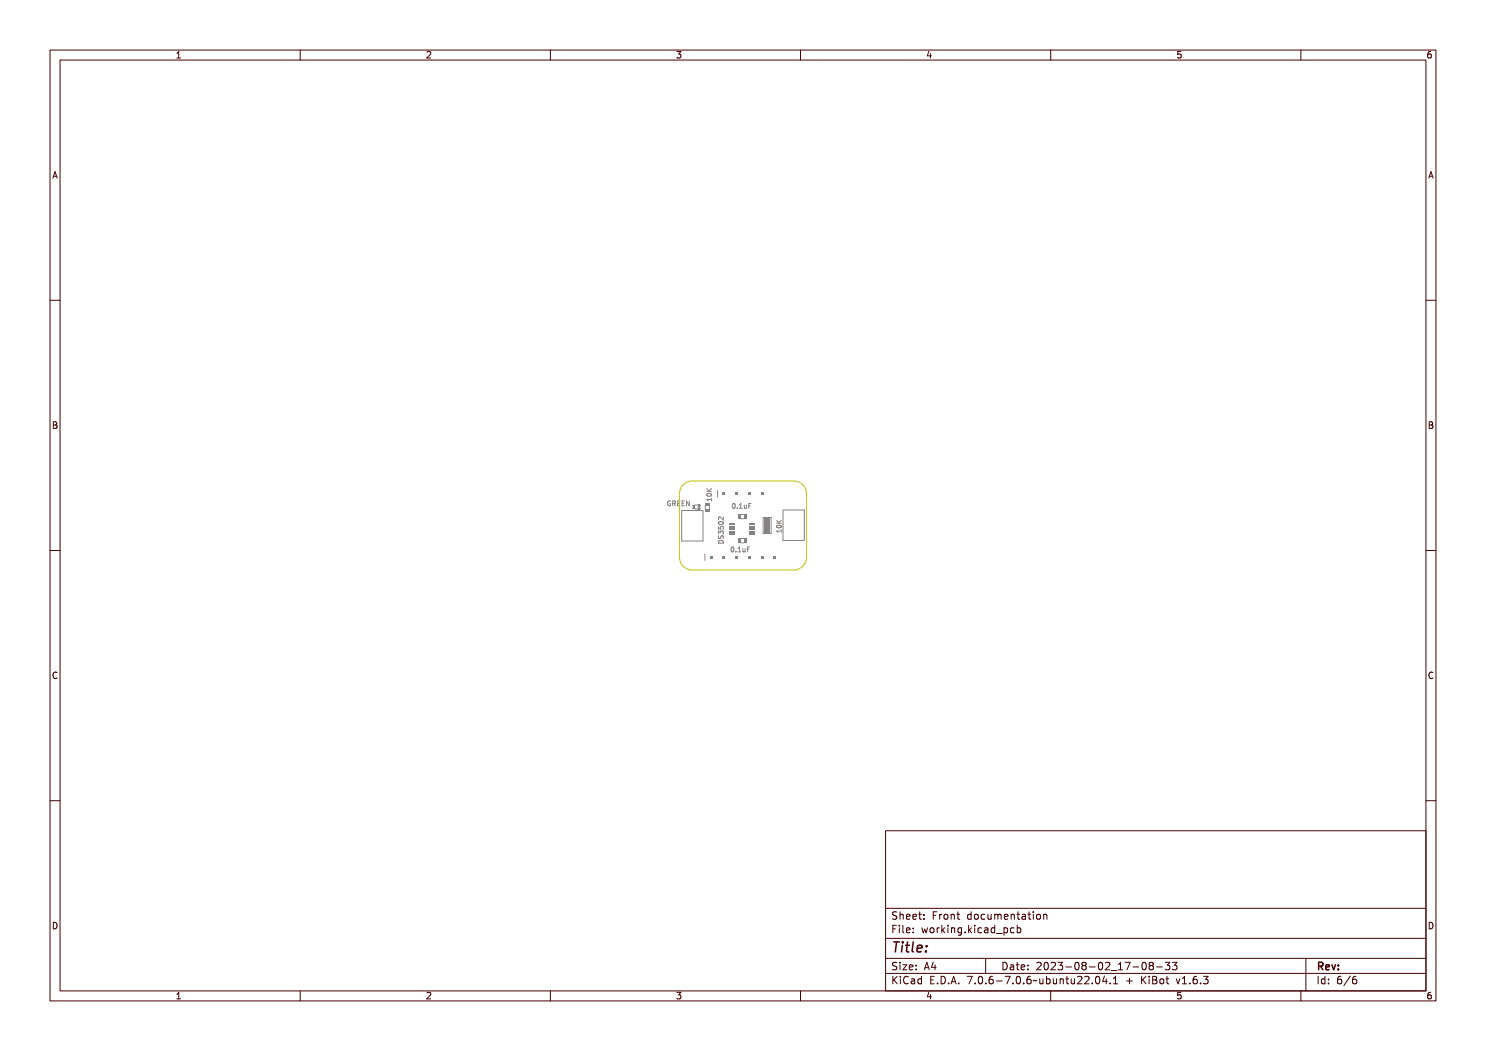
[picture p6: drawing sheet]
<svg xmlns="http://www.w3.org/2000/svg" width="297mm" height="210mm" viewBox="0 0 297 210" stroke-linecap="round" stroke-linejoin="round" font-family="sans-serif">
<g fill="none" stroke="#848484" stroke-width=".2">
<path d="M141.3 99.8h.8l.2-.2v.5l-.2-.2h-.7l.1 .3h-.1zM141.3 98l.4 .3 .6-.3v.1l-.5 .3 .5 .1v.1h-1v-.1h.4zM141.4 98.9l.6-.1 .2 .2a.46 .46 0 0 1-.4 .4 .46 .46 0 0 1-.5-.4zM141.4 99a.43 .43 0 0 1 .8 .2 .43 .43 0 0 1-.8-.2zM133.8 100.1a.53 .53 0 0 0-.4 .5 .53 .53 0 0 0 .4 .5M134.3 100.3l.3-.2 .2 .2a.34 .34 0 0 0-.5 .3 .34 .34 0 0 0 .4 .4l-.2-.4h.3v.4a.47 .47 0 0 1-.6-.1 .47 .47 0 0 1 .1-.6zM135 100.2h.2a.26 .26 0 0 1 .4 .1 .26 .26 0 0 1-.2 .4l.3 .4-.5-.4h-.1v.4h-.1zM135.1 100.3h.1a.17 .17 0 0 1 .2 .1 .17 .17 0 0 1-.2 .2h-.1zM135.8 100.2h.6v.1h-.5v.2h.4v.2h-.4v.3h.5v.1h-.6zM136.6 100.2h.5v.1h-.4v.2h.4v.2h-.4v.3h.5v.1h-.6zM137.3 100.2h.2l.3 .7v-.7h.1v.9h-.1l-.3-.8v.8h-.2zM140.9 110.7v1.3"/>
<path d="M143.6 108.2v.3h1l-.1-.3M143.7 104.8h.1v.4h.2a.32 .32 0 0 1 .2-.4 .32 .32 0 0 1 .4 .1 .32 .32 0 0 1-.1 .5 .25 .25 0 0 0 0-.4 .25 .25 0 0 0-.3 0 .25 .25 0 0 0-.1 .3h-.4zM143.7 106.4h.1v.1a.18 .18 0 0 0 0 .3 .18 .18 0 0 0 .3-.2 .3 .3 0 0 1 .5-.2 .3 .3 0 0 1-.2 .5h.1a.23 .23 0 0 0 0-.4 .23 .23 0 0 0-.3 0 .23 .23 0 0 0-.1 .3 .31 .31 0 0 1-.4 0 .31 .31 0 0 1 0-.4zM143.7 105.7l.3-.1 .1 .1a.3 .3 0 0 1 .5 0 .3 .3 0 0 1-.1 .5v-.1a.22 .22 0 0 0 0-.3 .22 .22 0 0 0-.2-.1 .22 .22 0 0 0-.1 .3l-.2-.1a.2 .2 0 0 0-.3-.1 .2 .2 0 0 0 .1 .3l-.2-.1zM143.7 103.3l.3-.1 .5 .4v-.4h.1v.6l-.6-.4a.23 .23 0 0 0-.3 .1 .23 .23 0 0 0 .1 .3l-.1-.1zM143.8 104h.5l.3 .1a.46 .46 0 0 1-.5 .5 .46 .46 0 0 1-.4-.5zM143.8 104.2a.43 .43 0 0 1 .7 .2 .43 .43 0 0 1-.7-.2zM143.8 107.2l.3-.1a.44 .44 0 0 1 .5 .6h-.9zM143.8 107.3h.5l.2 .3h-.7zM146.1 109.5l.1-.1a.46 .46 0 0 1 .4 .4 .46 .46 0 0 1-.4 .5l-.2-.2zM146.2 109.5a.39 .39 0 0 1 .3 .3 .39 .39 0 0 1-.3 .4zM146.5 100.8l.1-.1a.46 .46 0 0 1 .5 .4 .46 .46 0 0 1-.5 .5l-.1-.2z"/>
<path d="M146.7 100.8a.39 .39 0 0 1 .2 .3 .39 .39 0 0 1-.2 .4zM147 110.1h.2v.2h-.2zM147.5 101.4h.1v.2h-.1zM147.6 109.4h.4v.8l.2 .1h-.6l.2-.1v-.7h-.2zM148.1 100.7h.3v.8l.2 .1h-.5l.2-.1v-.7h-.2zM148.4 109.6h.1v.5l.1 .1 .2-.1v-.5h.1v.7l-.1-.1a.23 .23 0 0 1-.3 .1 .23 .23 0 0 1-.1-.3zM148.8 100.9h.2v.5l.1 .1 .1-.1 .1-.5h.1v.7l-.1-.1a.23 .23 0 0 1-.3 .1 .23 .23 0 0 1-.2-.3zM149.2 109.4h.5v.1h-.4v.3h.4v.1h-.4v.4h-.1zM149.6 100.7h.6v.1h-.4v.3h.4v.1h-.4v.4h-.2zM155.2 104.5h1M155.2 104l.6 .5M155.3 106.1h.8l.1-.2v.5l-.1-.2h-.7v.3h-.1z"/>
<path d="M155.3 104.4l.4 .3 .5-.4v.2l-.5 .3 .5 .1v.1h-.9v-.1h.4zM155.3 105.3a.48 .48 0 0 1 .5-.2 .48 .48 0 0 1 .4 .5 .48 .48 0 0 1-.6 .2 .48 .48 0 0 1-.3-.5zM155.3 105a.45 .45 0 0 1 .5-.1 .45 .45 0 0 1 .3 .4 .46 .46 0 0 1-.5 .2 .46 .46 0 0 1-.3-.4zM155.4 105.4a.41 .41 0 0 1 .7 .1 .41 .41 0 0 1-.7-.1zM156.2 105.8v.6M156.2 106.1h-1l.3 .3M156.2 104l-.6 .4"/>
<circle cx="141.8" cy="99.1" r=".09"/>
<circle cx="144.1" cy="104.3" r=".09"/>
<circle cx="146.3" cy="109.8" r=".09"/>
<circle cx="146.7" cy="101.1" r=".09"/>
<circle cx="155.7" cy="105.5" r=".08"/>
</g>
<g fill="#848484">
<path d="M141.9 111.1h.5v.5h-.5z" fill-rule="evenodd"/>
<path d="M144.4 111.1h.5v.5h-.5z" fill-rule="evenodd"/>
<path d="M147 111.1h.5v.5h-.5z" fill-rule="evenodd"/>
<path d="M149.5 111.1h.5v.5h-.5z" fill-rule="evenodd"/>
<path d="M152.1 111.1h.5v.5h-.5z" fill-rule="evenodd"/>
<path d="M154.6 111.1h.5v.5h-.5z" fill-rule="evenodd"/>
</g>
<path d="M148 107.6h.7M148 108.5h.7" fill="none" stroke="#848484" stroke-width=".2"/>
<g fill="#848484">
<path d="M147.5 107.6h.5v.9h-.5z" fill-rule="evenodd"/>
<path d="M148.7 107.6h.5v.9h-.5z" fill-rule="evenodd"/>
</g>
<path d="M148 103.7h.7M148 102.8h.7M156.5 101.9h4.2v6.1h-4.2z" fill="none" stroke="#848484" stroke-width=".2"/>
<g fill="#848484">
<path d="M148.7 102.8h.5v.9h-.5z" fill-rule="evenodd"/>
<path d="M147.5 102.8h.5v.9h-.5z" fill-rule="evenodd"/>
</g>
<path d="M143.4 98v1.3" fill="none" stroke="#848484" stroke-width=".2"/>
<g fill="#848484">
<path d="M144.4 98.4h.5v.5h-.5z" fill-rule="evenodd"/>
<path d="M147 98.4h.5v.5h-.5z" fill-rule="evenodd"/>
<path d="M149.5 98.4h.5v.5h-.5z" fill-rule="evenodd"/>
<path d="M152.1 98.4h.5v.5h-.5z" fill-rule="evenodd"/>
</g>
<path d="M141 101.1v.7M141.8 101.1v.7" fill="none" stroke="#848484" stroke-width=".2"/>
<g fill="#848484">
<path d="M140.9 100.6h1v.5h-1z" fill-rule="evenodd"/>
<path d="M140.9 101.8h1v.5h-1z" fill-rule="evenodd"/>
</g>
<path d="M136.3 102h4.2v6.1h-4.2zM152.5 103.4h1.6v3.2h-1.6z" fill="none" stroke="#848484" stroke-width=".2"/>
<g fill="#848484">
<path d="M152.8 103.5h1v3.1h-1z" fill-rule="evenodd"/>
<path d="M149.9 106.6h1v.3h-1z" fill-rule="evenodd"/>
<path d="M145.9 106.6h1v.3h-1z" fill-rule="evenodd"/>
<path d="M149.9 106.1h1v.3h-1z" fill-rule="evenodd"/>
<path d="M145.9 106.1h1v.3h-1z" fill-rule="evenodd"/>
<path d="M149.9 105.6h1v.3h-1z" fill-rule="evenodd"/>
<path d="M145.9 105.6h1v.3h-1z" fill-rule="evenodd"/>
<path d="M149.9 105.1h1v.3h-1z" fill-rule="evenodd"/>
<path d="M145.9 105.1h1v.3h-1z" fill-rule="evenodd"/>
<path d="M149.9 104.6h1v.3h-1z" fill-rule="evenodd"/>
<path d="M145.9 104.6h1v.3h-1z" fill-rule="evenodd"/>
</g>
<g fill="none" stroke="#848484" stroke-width=".2">
<path d="M138.4 101l.3 .3-.3 .3M138.9 100.9h.7M138.9 101.7h.7M140 101l-.2 .3 .2 .3"/>
<circle cx="139.9" cy="101" r=".08"/>
</g>
<g fill="#848484">
<path d="M139.9 100.9h.2v.2h-.2z" fill-rule="evenodd"/>
<path d="M139.6 100.9h.4z" fill-rule="evenodd"/>
<path d="M139.6 100.9h.2v.9h-.2z" fill-rule="evenodd"/>
<path d="M138.4 100.9h.5v.2h-.5z" fill-rule="evenodd"/>
<path d="M138.7 101h.2v.6h-.2z" fill-rule="evenodd"/>
<path d="M138.6 101l.1 .1z" fill-rule="evenodd"/>
<path d="M138.6 101.5l.1 .1z" fill-rule="evenodd"/>
<path d="M139.8 101.6h.3v.2h-.3z" fill-rule="evenodd"/>
<path d="M138.4 101.6h.5v.2h-.5z" fill-rule="evenodd"/>
</g>
<path d="M136.8 96.7l1-.5 .5-.1h20.4a2.54 2.54 0 0 1 2.5 2.6v12.7a2.54 2.54 0 0 1-2.5 2.5h-20.4a2.54 2.54 0 0 1-2.5-2.5v-12.7a2.53 2.53 0 0 1 1-2z" fill="none" stroke="#c2c200" stroke-width=".2"/>
<g fill="none" stroke="#480000" stroke-width=".2">
<path d="M10 10h277v190h-277zM12 12h273v186h-273zM60 10v2M110 10v2M160 10v2M210 10v2M260 10v2M10 60h2M285 60h2M10 110h2M285 110h2M10 160h2"/>
<path d="M285 160h2M177 166h108v32h-108zM60 198v2M110 198v2M160 198v2M177 181.5h108M177 187.5h108M177 191.5h108M177 194.5h108M178.1 195.2h.2v.6l.6-.6h.3l-.6 .6 .6 .8h-.2l-.5-.7-.2 .2v.5h-.2zM178.2 185h.9v.2h-.7v.4h.6v.2h-.6v.7h-.2zM178.3 182.4l.5-.1h.2v.2a.31 .31 0 0 0-.5-.1 .31 .31 0 0 0 0 .5 .5 .5 0 0 1 .6 .6 .5 .5 0 0 1-.8 .2l-.1-.2a.34 .34 0 0 0 .4 .1 .34 .34 0 0 0 .1-.5 .47 .47 0 0 1-.5-.2 .47 .47 0 0 1 .1-.5z"/>
<path d="M178.3 192.5l.5-.1h.2v.2a.31 .31 0 0 0-.5-.1 .31 .31 0 0 0 0 .5 .5 .5 0 0 1 .6 .6 .5 .5 0 0 1-.8 .2l-.1-.2a.34 .34 0 0 0 .4 .1 .34 .34 0 0 0 .1-.5 .47 .47 0 0 1-.5-.2 .47 .47 0 0 1 .1-.5zM179.4 182.2h.2v.6a.35 .35 0 0 1 .4-.1 .35 .35 0 0 1 .2 .4v.6h-.2v-.8h-.4v.8h-.2zM179.5 185.4h.4v.9h.4v.2h-.9v-.2h.3v-.8h-.2zM179.5 192.8h.4v.9h.4v.1h-.9v-.1h.3v-.8h-.2zM179.5 195.6h.4v.9h.4v.1h-.9v-.1h.3v-.8h-.2zM179.7 184.9h.2v.3h-.2zM179.7 192.3h.2v.3h-.2zM179.7 195.1h.2v.3h-.2zM180.6 184.9h.4v1.3l.4 .1v.2l-.5-.2v-1.2h-.3zM180.6 192.8h.8l-.6 .9h.6v.1h-.8l.6-.9h-.6zM180.7 182.8l.1-.1a.49 .49 0 0 1 .5 0 .49 .49 0 0 1 .2 .5h-.8a.42 .42 0 0 0 .3 .4 .42 .42 0 0 0 .4-.1 .47 .47 0 0 1-.4 .3 .47 .47 0 0 1-.4-.3zM180.7 195.4a.4 .4 0 0 1 .4-.3 .4 .4 0 0 1 .4 .3 .56 .56 0 0 0-.8 .4 .56 .56 0 0 0 .5 .7l.3-.1a.43 .43 0 0 1-.5 .3 .43 .43 0 0 1-.4-.4v-.6z"/>
<path d="M180.8 182.9l.4-.1 .1 .3h-.6zM181.8 195.6l.3-.1a.43 .43 0 0 1 .5 .5v.6h-.1v-.1a.38 .38 0 0 1-.5 .2 .38 .38 0 0 1-.2-.5 .38 .38 0 0 1 .4-.2h.3a.35 .35 0 0 0-.3-.4 .35 .35 0 0 0-.4 .2zM181.9 182.8l.1-.1a.49 .49 0 0 1 .5 0 .49 .49 0 0 1 .2 .5h-.8a.42 .42 0 0 0 .3 .4 .42 .42 0 0 0 .5-.1 .47 .47 0 0 1-.5 .3 .47 .47 0 0 1-.4-.3zM181.9 185.5l.1-.1a.49 .49 0 0 1 .5 0 .49 .49 0 0 1 .2 .5h-.8a.42 .42 0 0 0 .3 .4 .42 .42 0 0 0 .5-.1 .47 .47 0 0 1-.5 .3 .47 .47 0 0 1-.4-.3zM181.9 192.9l.1-.1a.49 .49 0 0 1 .5 0 .49 .49 0 0 1 .2 .5h-.8a.42 .42 0 0 0 .3 .4 .42 .42 0 0 0 .5-.1 .47 .47 0 0 1-.5 .3 .47 .47 0 0 1-.4-.3zM182 196.2l.5-.1a.31 .31 0 0 1-.2 .4 .31 .31 0 0 1-.4-.1zM182 182.9l.4-.1 .1 .3h-.6zM182 185.6l.4-.1 .1 .3h-.6zM182 193l.4-.1 .1 .3h-.6zM183 195.7l.4-.2 .2 .2v-.6h.2v1.5h-.2v-.1a.42 .42 0 0 1-.5 .1 .42 .42 0 0 1-.2-.5zM183.2 195.8l.1-.1a.4 .4 0 0 1 .3 .4 .4 .4 0 0 1-.3 .4l-.2-.2zM183.2 182.3h.2v.4h.4v.1h-.4v.7l.4 .1v.1h-.4l-.1-.1-.1-.8h-.3v-.1h.3z"/>
<path d="M183.3 185.4h.2v.3h-.2zM183.3 186.2h.2v.3h-.2zM183.3 192.8h.2v.3h-.2zM183.3 193.6h.2v.2h-.2zM184.5 182.7h.2v.3h-.2zM184.5 183.5h.2v.2h-.2zM185.2 185.4h.2l.2 .8 .1-.5h.2l.2 .5 .1-.8h.2l-.2 1.1h-.2l-.2-.7-.2 .7h-.1zM185.4 195.2h.9v.2h-.7v.4h.6v.2h-.6v.5h.7v.1h-.9zM185.7 192.4h.2l.5 1.4h-.2l-.1-.3h-.5l-.1 .3h-.2zM185.8 192.6l.2 .7h-.4zM186.6 182.3h.9v.2h-.7v.4h.6v.2h-.6v.6h-.2zM186.8 185.6l.1-.1a.39 .39 0 0 1 .4 .4 .39 .39 0 0 1-.4 .4l-.1-.2z"/>
<path d="M186.9 196.4h.2v.2h-.2zM187.1 192.4h.2v.9h.2v.2h-.2v.3h-.2v-.3h-.6zM187.1 192.6v.7h-.4zM187.8 195.2a.76 .76 0 0 1 .9 .7 .76 .76 0 0 1-.9 .7zM188 195.4a.57 .57 0 0 1 .5 .5 .57 .57 0 0 1-.5 .6zM188 182.7h.2v.2v-.1a.29 .29 0 0 1 .3-.2 .29 .29 0 0 1 .3 .3 .37 .37 0 0 0-.5-.1 .37 .37 0 0 0-.1 .4v.5h-.2zM188 185.4h.2v.2v-.1a.29 .29 0 0 1 .3-.2 .29 .29 0 0 1 .3 .3 .37 .37 0 0 0-.5-.1 .37 .37 0 0 0-.1 .4v.6h-.2zM189.1 184.9h.1v.9l.5-.4h.2l-.4 .4 .5 .7h-.2l-.4-.6-.2 .1v.5h-.1zM189.2 182.9l.1-.1a.39 .39 0 0 1 .4 .4 .39 .39 0 0 1-.4 .4l-.1-.2zM189.3 196.4h.3v.2h-.3zM190.2 182.7h.2v.1a.35 .35 0 0 1 .4-.1 .35 .35 0 0 1 .3 .4v.6h-.2l-.1-.8h-.3l-.1 .8h-.2zM190.3 185.4h.4v.9h.4v.2h-.9v-.2h.4v-.8h-.3z"/>
<path d="M190.5 195.2h.3l.4 1.4h-.2l-.1-.3h-.5l-.1 .3h-.2zM190.6 184.9h.1v.3h-.1zM190.6 195.4l.2 .7h-.4zM191.4 185.4h.2v.1a.35 .35 0 0 1 .4-.1 .35 .35 0 0 1 .3 .4v.7h-.2l-.1-.9h-.3l-.1 .9h-.2zM191.7 182.3h.1v.4h.4v.1h-.4v.7l.4 .1v.1h-.4l-.1-.1v-.8h-.3v-.1h.3zM191.7 196.4h.3v.2h-.3zM192.7 185.5l.3-.2 .3 .2v-.1h.2v1a.53 .53 0 0 1-.8 .4v-.2a.36 .36 0 0 0 .4 .1 .36 .36 0 0 0 .2-.4l-.1 .1a.53 .53 0 0 1-.7-.3 .53 .53 0 0 1 .2-.6zM192.8 185.6l.1-.1a.39 .39 0 0 1 .4 .4 .39 .39 0 0 1-.4 .4l-.1-.2zM193.8 195.2h.9l-.5 1.4h-.2l.5-1.2h-.7zM193.9 182.8l.3-.2 .3 .2v-.6h.2v1.5h-.2v-.1a.42 .42 0 0 1-.6 .1 .42 .42 0 0 1-.1-.5zM194.1 182.8a.4 .4 0 0 1 .4 .4 .4 .4 0 0 1-.4 .4l-.2-.4zM194.1 186.2h.3v.3h-.3z"/>
<path d="M195.1 184.9h.2v.9l.4-.4h.3l-.5 .4 .5 .7h-.2l-.4-.6-.1 .1v.5h-.2zM195.2 182.9l.1-.1a.39 .39 0 0 1 .4 .4 .39 .39 0 0 1-.4 .4l-.1-.2zM195.3 196.4h.3v.2h-.3zM196.3 185.4h.5v.9h.3v.2h-.9v-.2h.4v-.8h-.3zM196.3 195.4a.57 .57 0 0 1 .7 0 .57 .57 0 0 1 .1 .8 .5 .5 0 0 1-.6 .5 .5 .5 0 0 1-.3-.8zM196.4 182.8a.39 .39 0 0 1 .4-.2 .39 .39 0 0 1 .3 .3 .4 .4 0 0 0-.6 0 .4 .4 0 0 0 0 .6 .4 .4 0 0 0 .6 0 .45 .45 0 0 1-.6 .3 .45 .45 0 0 1-.3-.6zM196.5 195.4a.61 .61 0 0 1 .4 1l-.1 .1a.61 .61 0 0 1-.4-1zM196.6 184.9h.2v.3h-.2zM197 191.5v3M197.4 182.7h.2v.8l.2 .1 .3-.2v-.7h.2v1h-.2v-.1a.35 .35 0 0 1-.4 .2 .35 .35 0 0 1-.3-.5zM197.6 185.5a.39 .39 0 0 1 .4-.2 .39 .39 0 0 1 .3 .3 .4 .4 0 0 0-.6 0 .4 .4 0 0 0 0 .6 .4 .4 0 0 0 .6 0 .45 .45 0 0 1-.6 .3 .45 .45 0 0 1-.3-.6zM197.7 196.4h.3v.2h-.3z"/>
<path d="M198.6 182.7l.5 .1 .3-.1 .2 1h-.2l-.1-.9-.2 .1v.8h-.1l-.2-.9-.1 .9h-.1zM198.7 185.4l.2-.1a.43 .43 0 0 1 .6 .5v.7h-.2v-.2a.38 .38 0 0 1-.5 .2 .38 .38 0 0 1-.2-.5 .38 .38 0 0 1 .5-.2h.2a.35 .35 0 0 0-.3-.4 .35 .35 0 0 0-.3 .2zM198.7 195.4a.38 .38 0 0 1 .4-.3 .38 .38 0 0 1 .3 .3 .43 .43 0 0 0-.5 0 .43 .43 0 0 0-.1 .5 .46 .46 0 0 1 .7 .1 .46 .46 0 0 1-.2 .6 .46 .46 0 0 1-.7-.2zM198.8 186l.5-.1a.31 .31 0 0 1-.1 .4 .31 .31 0 0 1-.4-.1zM199.9 185.5l.3-.2 .3 .2v-.6h.2v1.6h-.2v-.2a.42 .42 0 0 1-.5 .1 .42 .42 0 0 1-.2-.5zM199.9 182.8l.2-.1a.49 .49 0 0 1 .5 0 .49 .49 0 0 1 .1 .5h-.7a.42 .42 0 0 0 .2 .4 .42 .42 0 0 0 .5-.1 .47 .47 0 0 1-.4 .3 .47 .47 0 0 1-.5-.3zM200 196h.5v.2h-.5zM200 185.6l.1-.1a.39 .39 0 0 1 .4 .4 .39 .39 0 0 1-.4 .4l-.1-.2zM200.1 182.9l.3-.1 .2 .3h-.6zM200.1 192.4a.76 .76 0 0 1 1 .7 .76 .76 0 0 1-1 .7zM200.3 192.6a.57 .57 0 0 1 .6 .5 .57 .57 0 0 1-.6 .6zM200.9 186.8l1.2 .1z"/>
<path d="M201 195.2h.9l-.5 1.4h-.2l.5-1.2h-.7zM201.1 182.7h.1v.1a.35 .35 0 0 1 .5-.1 .35 .35 0 0 1 .2 .4v.6h-.2v-.8h-.4l-.1 .8h-.1zM201.4 192.8l.3-.1a.43 .43 0 0 1 .5 .5v.6h-.1v-.1a.38 .38 0 0 1-.5 .2 .38 .38 0 0 1-.2-.5 .38 .38 0 0 1 .4-.2h.3a.35 .35 0 0 0-.3-.4 .35 .35 0 0 0-.4 .2zM201.6 193.4l.5-.1a.31 .31 0 0 1-.2 .4 .31 .31 0 0 1-.4-.1zM202.2 185.4h.2v.1a.53 .53 0 0 1 .8 .3 .53 .53 0 0 1-.6 .7l-.2-.2v.6h-.2zM202.5 182.3h.2v.4h.4v.1h-.4v.7l.4 .1v.1h-.4l-.2-.1v-.8h-.3v-.1h.3zM202.5 185.6l.1-.1a.4 .4 0 0 1 .4 .4 .4 .4 0 0 1-.4 .4l-.2-.2zM202.5 196.4h.3v.2h-.3zM202.8 192.4h.2v.4h.4v.1h-.4v.7l.4 .1v.1h-.4l-.2-.1v-.8h-.3v-.1h.3zM203.5 182.7l.3-.1a.43 .43 0 0 1 .5 .5v.6h-.2v-.1a.38 .38 0 0 1-.5 .2 .38 .38 0 0 1-.2-.5 .38 .38 0 0 1 .5-.2h.2a.35 .35 0 0 0-.2-.4 .35 .35 0 0 0-.4 .2zM203.5 195.4a.57 .57 0 0 1 .8 0 .57 .57 0 0 1 0 .8 .5 .5 0 0 1-.6 .5 .5 .5 0 0 1-.3-.8zM203.6 185.5a.39 .39 0 0 1 .4-.2 .39 .39 0 0 1 .3 .3 .4 .4 0 0 0-.5 0 .4 .4 0 0 0 0 .6 .4 .4 0 0 0 .5 0 .45 .45 0 0 1-.6 .3 .45 .45 0 0 1-.2-.6z"/>
<path d="M203.7 183.3l.4-.1a.31 .31 0 0 1-.1 .4 .31 .31 0 0 1-.4-.1zM203.7 195.4a.61 .61 0 0 1 .4 1l-.1 .1a.61 .61 0 0 1-.3-1zM203.9 192.9l.1-.1a.49 .49 0 0 1 .5 0 .49 .49 0 0 1 .2 .5h-.8a.42 .42 0 0 0 .3 .4 .42 .42 0 0 0 .5-.1 .47 .47 0 0 1-.5 .3 .47 .47 0 0 1-.4-.3zM204 193l.4-.1 .1 .3h-.6zM204.7 184.9h.1v.6a.53 .53 0 0 1 .8 .3 .53 .53 0 0 1-.6 .7l-.2-.2v.2h-.1zM204.9 182.3h.2v.4h.4v.1h-.4v.7l.4 .1v.1h-.4l-.2-.1v-.8h-.3v-.1h.3zM204.9 185.6l.1-.1a.39 .39 0 0 1 .4 .4 .39 .39 0 0 1-.4 .4l-.1-.2zM204.9 196.4h.3v.2h-.3zM205.3 192.8h.2v.3h-.2zM205.3 193.6h.2v.2h-.2zM205.9 182.7h.5v.9h.3v.1h-.9v-.1h.4v-.8h-.3zM205.9 195.4a.38 .38 0 0 1 .4-.3 .38 .38 0 0 1 .3 .3 .43 .43 0 0 0-.5 0 .43 .43 0 0 0-.1 .5 .46 .46 0 0 1 .7 .1 .46 .46 0 0 1-.2 .6 .46 .46 0 0 1-.6-.2z"/>
<path d="M206.2 182.2h.2v.3h-.2zM207 196l1-.1a.49 .49 0 0 1-.8 .1l-.2 .2zM207.3 182.9l.1-.1a.39 .39 0 0 1 .4 .4 .39 .39 0 0 1-.4 .4l-.2-.2zM207.4 192.5a.53 .53 0 0 1 .8 .1 .53 .53 0 0 1-.3 .7l-.3 .4h.7v.1h-.9l.3-.5a.4 .4 0 0 0 .3-.4 .4 .4 0 0 0-.3-.4l-.3 .2zM208.3 182.7h.1v.1a.35 .35 0 0 1 .5-.1 .35 .35 0 0 1 .2 .4v.6h-.2v-.8h-.4l-.1 .8h-.1zM208.3 195.6h.1l.1 .8 .2 .1 .2-.2v-.7h.2v1h-.2v-.1a.35 .35 0 0 1-.4 .2 .35 .35 0 0 1-.2-.5zM208.7 192.6a.57 .57 0 0 1 .7 0 .57 .57 0 0 1 .1 .8 .5 .5 0 0 1-.6 .5 .5 .5 0 0 1-.3-.8zM208.9 192.6a.61 .61 0 0 1 .3 1l-.1 .1a.61 .61 0 0 1-.3-1zM209.5 195.1h.2v.6a.53 .53 0 0 1 .7 .3 .53 .53 0 0 1-.6 .7l-.1-.2v.1h-.2zM209.7 195.8l.1-.1a.4 .4 0 0 1 .4 .4 .4 .4 0 0 1-.4 .4l-.1-.2zM209.8 192.5a.53 .53 0 0 1 .8 .1 .53 .53 0 0 1-.3 .7l-.3 .4h.7v.1h-.9l.3-.5a.4 .4 0 0 0 .3-.4 .4 .4 0 0 0-.3-.4l-.3 .2zM210 198v2"/>
<path d="M210.7 195.6h.2v.8l.2 .1 .2-.2v-.7h.2v1h-.2v-.1a.35 .35 0 0 1-.4 .2 .35 .35 0 0 1-.2-.5zM211 192.4a.46 .46 0 0 1 .6 0 .46 .46 0 0 1 .1 .6l-.1 .1a.47 .47 0 0 1 .2 .7 .47 .47 0 0 1-.7 0l-.1-.2a.35 .35 0 0 0 .5 .1 .35 .35 0 0 0 0-.5h-.3v-.2a.29 .29 0 0 0 .4-.1 .29 .29 0 0 0-.1-.4 .29 .29 0 0 0-.4 .1h-.1zM211.9 195.6h.2v.1a.35 .35 0 0 1 .4-.1 .35 .35 0 0 1 .2 .4v.6h-.2v-.8h-.4v.8h-.2zM212.4 193.2h.5v.2h-.5zM213.3 195.2h.2v.4h.4v.1h-.4v.7l.4 .1v.1h-.4l-.2-.1v-.8h-.3v-.1h.3zM213.5 192.6a.57 .57 0 0 1 .7 0 .57 .57 0 0 1 .1 .8 .5 .5 0 0 1-.6 .5 .5 .5 0 0 1-.3-.8zM213.7 192.6a.61 .61 0 0 1 .3 1v.1a.61 .61 0 0 1-.4-1zM214.3 195.6h.2v.8l.2 .1 .2-.2v-.7h.2v1h-.2v-.1a.35 .35 0 0 1-.4 .2 .35 .35 0 0 1-.2-.5zM214.7 192.5a.41 .41 0 0 1 .7-.1 .41 .41 0 0 1-.2 .7 .42 .42 0 0 1 .2 .6 .42 .42 0 0 1-.7 0 .42 .42 0 0 1 .2-.6l-.3-.2zM215.5 195.3a.53 .53 0 0 1 .8 .1 .53 .53 0 0 1-.3 .7l-.3 .4h.6v.1h-.9l.4-.5a.4 .4 0 0 0 .3-.4 .4 .4 0 0 0-.3-.4l-.3 .2zM216 193.2h.5v.2h-.5zM216.7 195.3a.53 .53 0 0 1 .8 .1 .53 .53 0 0 1-.3 .7l-.3 .4h.6v.1h-.9l.4-.5a.4 .4 0 0 0 .3-.4 .4 .4 0 0 0-.3-.4l-.3 .2z"/>
<path d="M217.1 192.6a.57 .57 0 0 1 .7 0 .57 .57 0 0 1 .1 .8 .5 .5 0 0 1-.6 .5 .5 .5 0 0 1-.3-.8zM217.3 192.6a.61 .61 0 0 1 .3 1v.1a.61 .61 0 0 1-.4-1zM218.2 196.4h.2v.2h-.2zM218.2 192.5a.53 .53 0 0 1 .8 .1 .53 .53 0 0 1-.3 .7l-.3 .4h.7v.1h-.9l.3-.5a.4 .4 0 0 0 .4-.4 .4 .4 0 0 0-.4-.4l-.3 .2zM219.2 195.4a.57 .57 0 0 1 .7 0 .57 .57 0 0 1 .1 .8 .5 .5 0 0 1-.7 .5 .5 .5 0 0 1-.3-.8zM219.2 194.2l1.3 .1zM219.4 195.4a.61 .61 0 0 1 .3 1l-.1 .1a.61 .61 0 0 1-.3-1zM220.7 192.5l.5-.1v1.3h.3v.1h-.8v-.1h.3v-1.1h-.3zM220.8 195.2h.2v.9h.2v.2h-.2v.3h-.2v-.3h-.6zM220.8 195.4v.7h-.4zM221.8 196.4h.2v.2h-.2zM221.8 192.4h.9l-.5 1.4h-.2l.5-1.2h-.7z"/>
<path d="M222.8 195.3l.5-.1v1.3h.3v.1h-.8v-.1h.3v-1.1h-.3zM223.2 193.2h.5v.2h-.5zM224.3 192.6a.57 .57 0 0 1 .8 0 .57 .57 0 0 1 0 .8 .5 .5 0 0 1-.6 .5 .5 .5 0 0 1-.3-.8zM224.5 192.6a.61 .61 0 0 1 .4 1l-.1 .1a.61 .61 0 0 1-.3-1zM225.4 195.5h.2v.4h.4v.2h-.4v.4h-.2v-.4h-.4v-.2h.4zM225.5 192.5a.41 .41 0 0 1 .7-.1 .41 .41 0 0 1-.2 .7 .42 .42 0 0 1 .2 .6 .42 .42 0 0 1-.7 0 .42 .42 0 0 1 .2-.6l-.3-.2zM226.8 193.2h.5v.2h-.5zM227.5 195.2h.2v.6l.6-.6h.2l-.6 .6 .6 .8h-.2l-.5-.7-.1 .2v.5h-.2zM227.8 192.4a.46 .46 0 0 1 .7 0 .46 .46 0 0 1 0 .6l-.1 .1a.47 .47 0 0 1 .2 .7 .47 .47 0 0 1-.7 0l-.1-.2a.35 .35 0 0 0 .5 .1 .35 .35 0 0 0 0-.5h-.2v-.2a.29 .29 0 0 0 .4-.1 .29 .29 0 0 0-.2-.4 .29 .29 0 0 0-.4 .1h-.1zM228.8 195.6h.4v.9h.4v.1h-.9v-.1h.4v-.8h-.3zM229.1 192.4a.46 .46 0 0 1 .6 0 .46 .46 0 0 1 0 .6l-.1 .1a.47 .47 0 0 1 .2 .7 .47 .47 0 0 1-.7 0l-.1-.2a.35 .35 0 0 0 .5 .1 .35 .35 0 0 0 0-.5h-.2v-.2a.29 .29 0 0 0 .4-.1 .29 .29 0 0 0-.2-.4 .29 .29 0 0 0-.3 .1h-.1zM229.1 195.1h.1v.3h-.1z"/>
<path d="M229.9 195.2h.4a.35 .35 0 0 1 .5 .2 .35 .35 0 0 1-.3 .5 .41 .41 0 0 1 .3 .5 .41 .41 0 0 1-.5 .2h-.4zM230.1 196h.2a.27 .27 0 0 1 .3 .2 .27 .27 0 0 1-.3 .3h-.2zM230.1 195.4h.2a.23 .23 0 0 1 .3 .2 .23 .23 0 0 1-.3 .2h-.2zM231.2 193.2h1.1M231.3 195.8l.1-.1a.39 .39 0 0 1 .4 .4 .39 .39 0 0 1-.4 .4l-.1-.2zM232.6 195.2h.1v.4h.4v.1h-.4l.1 .7 .3 .1v.1h-.3l-.2-.1v-.8h-.3v-.1h.3zM232.9 192.3h.9l-.5 .6 .4 .1v.6l-.2 .2-.6-.2M234.3 192.3h.9l-.5 .6 .5 .1v.6l-.2 .2-.7-.2M234.6 195.6h.2l.3 .9 .4-.9h.2l-.4 1h-.3zM236 195.3l.5-.1v1.3h.3v.1h-.8v-.1h.3v-1.1h-.3zM237.4 196.4h.3v.2h-.3zM238.4 195.4a.38 .38 0 0 1 .4-.3 .38 .38 0 0 1 .3 .3 .43 .43 0 0 0-.5 0 .43 .43 0 0 0-.1 .5 .46 .46 0 0 1 .7 .1 .46 .46 0 0 1-.2 .6 .46 .46 0 0 1-.7-.2z"/>
<path d="M239.8 196.4h.3v.2h-.3zM240.7 195.2a.46 .46 0 0 1 .6 0 .46 .46 0 0 1 .1 .6l-.1 .1a.47 .47 0 0 1 .2 .7 .47 .47 0 0 1-.7 0l-.1-.2a.35 .35 0 0 0 .5 .1 .35 .35 0 0 0 0-.5l-.3-.1v-.1a.29 .29 0 0 0 .4-.1 .29 .29 0 0 0-.1-.4 .29 .29 0 0 0-.4 .1h-.1zM260 198v2M261 191.5v6.5M263.2 195.2h.8v.2h-.3v1.1h.3v.1h-.8v-.1h.3v-1.1h-.3zM264.4 195.7l.3-.2 .3 .2v-.6h.2v1.5h-.2v-.1a.42 .42 0 0 1-.5 .1 .42 .42 0 0 1-.2-.5zM264.6 195.8l.1-.1a.4 .4 0 0 1 .3 .4 .4 .4 0 0 1-.3 .4l-.2-.2zM265.9 195.6h.2v.3h-.2zM265.9 196.4h.2v.2h-.2zM268.1 195.4a.38 .38 0 0 1 .3-.3 .38 .38 0 0 1 .4 .3 .43 .43 0 0 0-.5 0 .43 .43 0 0 0-.2 .5 .46 .46 0 0 1 .7 .1 .46 .46 0 0 1-.2 .6 .46 .46 0 0 1-.6-.2zM269.9 195.2h.2l-.8 1.6h-.2zM270.5 195.4a.38 .38 0 0 1 .4-.3 .38 .38 0 0 1 .3 .3 .43 .43 0 0 0-.5 0 .43 .43 0 0 0-.2 .5 .46 .46 0 0 1 .7 .1 .46 .46 0 0 1-.2 .6 .46 .46 0 0 1-.6-.2z"/>
<circle cx="187" cy="185.9" r=".53"/>
<circle cx="189.4" cy="183.2" r=".53"/>
<circle cx="195.4" cy="183.2" r=".53"/>
<circle cx="196.7" cy="195.9" r=".13"/>
<circle cx="199.1" cy="196.2" r=".32"/>
<circle cx="203.9" cy="195.9" r=".13"/>
<circle cx="206.3" cy="196.2" r=".32"/>
<circle cx="207.4" cy="183.2" r=".53"/>
<circle cx="209" cy="193.1" r=".13"/>
<circle cx="213.8" cy="193.1" r=".13"/>
<circle cx="215" cy="193.4" r=".29"/>
<circle cx="215" cy="192.8" r=".25"/>
<circle cx="217.4" cy="193.1" r=".13"/>
<circle cx="219.5" cy="195.9" r=".13"/>
<circle cx="224.7" cy="193.1" r=".13"/>
<circle cx="225.9" cy="193.4" r=".29"/>
<circle cx="225.9" cy="192.8" r=".25"/>
<circle cx="231.5" cy="196.1" r=".53"/>
<circle cx="238.8" cy="196.2" r=".32"/>
<circle cx="268.5" cy="196.2" r=".32"/>
<circle cx="270.9" cy="196.2" r=".32"/>
</g>
<g fill="none" stroke="#480000" stroke-width=".3">
<path d="M178.1 188.4h1.4v.2h-.6v1.7h-.2v-1.7h-.6zM179.9 188.8h.7v1.3h.4v.2h-1.2v-.2h.5v-1.1h-.4zM180.3 188.3h.3v.3h-.3zM181.8 188.4h.2v.4h.6v.2h-.6v1l.6 .1v.2a.55 .55 0 0 1-.8-.5v-.8h-.4v-.2h.4zM183 188.3h.6l.1 1.6 .1 .2h.4v.2a.54 .54 0 0 1-.8-.5v-1.4h-.4zM184.8 189a.65 .65 0 0 1 .8-.1 .65 .65 0 0 1 .3 .7h-1.1a.56 .56 0 0 0 .4 .5 .56 .56 0 0 0 .6-.1v.2a.81 .81 0 0 1-1.1-.1 .81 .81 0 0 1 .1-1.1zM185 189.1l.4-.1 .2 .4h-.8zM186.7 188.9h.3v.4h-.3zM186.7 189.9h.3v.4h-.3zM263.1 192.4a.73 .73 0 0 1 .9 .2v.3l-.3 .3 .5 .6h-.2l-.3-.4-.2-.2h-.2v.6h-.2zM263.3 192.6h.2a.26 .26 0 0 1 .3 .2 .26 .26 0 0 1-.2 .3h-.3zM264.5 192.9l.1-.1a.49 .49 0 0 1 .5 0 .49 .49 0 0 1 .2 .5h-.8a.42 .42 0 0 0 .3 .4 .42 .42 0 0 0 .4-.1 .47 .47 0 0 1-.4 .3 .47 .47 0 0 1-.4-.3z"/>
<path d="M264.6 193l.3-.1 .2 .3h-.6zM265.5 192.8h.2l.3 .9 .3-.9h.2l-.4 1h-.2zM267.1 192.8h.2v.3h-.2zM267.1 193.6h.2v.2h-.2z"/>
</g>
<text font-size="2.7" fill="#480000" x="178" y="190.3">Title:</text>
<g font-size="2" fill="#480000">
<text x="178" y="183.7">Sheet: Front documentation</text>
<text x="178" y="186.5">File: working.kicad_pcb</text>
<text x="178" y="193.9">Size: A4</text>
<text x="178" y="196.6">KiCad E.D.A. 7.0.6-7.0.6~ubuntu22.04.1 + KiBot v1.6.3</text>
<text x="200" y="193.9">Date: 2023-08-02_17-08-33</text>
<text x="263" y="196.6">Id: 6/6</text>
<text x="263" y="193.9">Rev:</text>
</g>
<g font-size="1.7" fill="#480000">
<text x="35" y="11.7">1</text>
<text x="85" y="11.7">2</text>
<text x="135" y="11.7">3</text>
<text x="185" y="11.7">4</text>
<text x="235" y="11.7">5</text>
<text x="285" y="11.7">6</text>
<text x="10.5" y="35.7">A</text>
<text x="285.5" y="35.7">A</text>
<text x="10.5" y="85.6">B</text>
<text x="285.5" y="85.6">B</text>
<text x="10.5" y="135.7">C</text>
<text x="285.5" y="135.7">C</text>
<text x="10.5" y="185.6">D</text>
<text x="285.5" y="185.6">D</text>
<text x="35" y="199.7">1</text>
<text x="85" y="199.7">2</text>
<text x="135" y="199.7">3</text>
<text x="185" y="199.7">4</text>
<text x="235" y="199.7">5</text>
<text x="285" y="199.7">6</text>
</g>
<g font-size="1.3" fill="#848484">
<text x="134.1" y="101.1">GREEN</text>
<text x="142.3" y="100.3" transform="rotate(-90 142.3 100.3)">10K</text>
<text x="146.4" y="101.6">0.1uF</text>
<text x="144.6" y="107.8" transform="rotate(-90 144.6 107.8)">DS3502</text>
<text x="145.9" y="110.3">0.1uF</text>
</g>
</svg>
